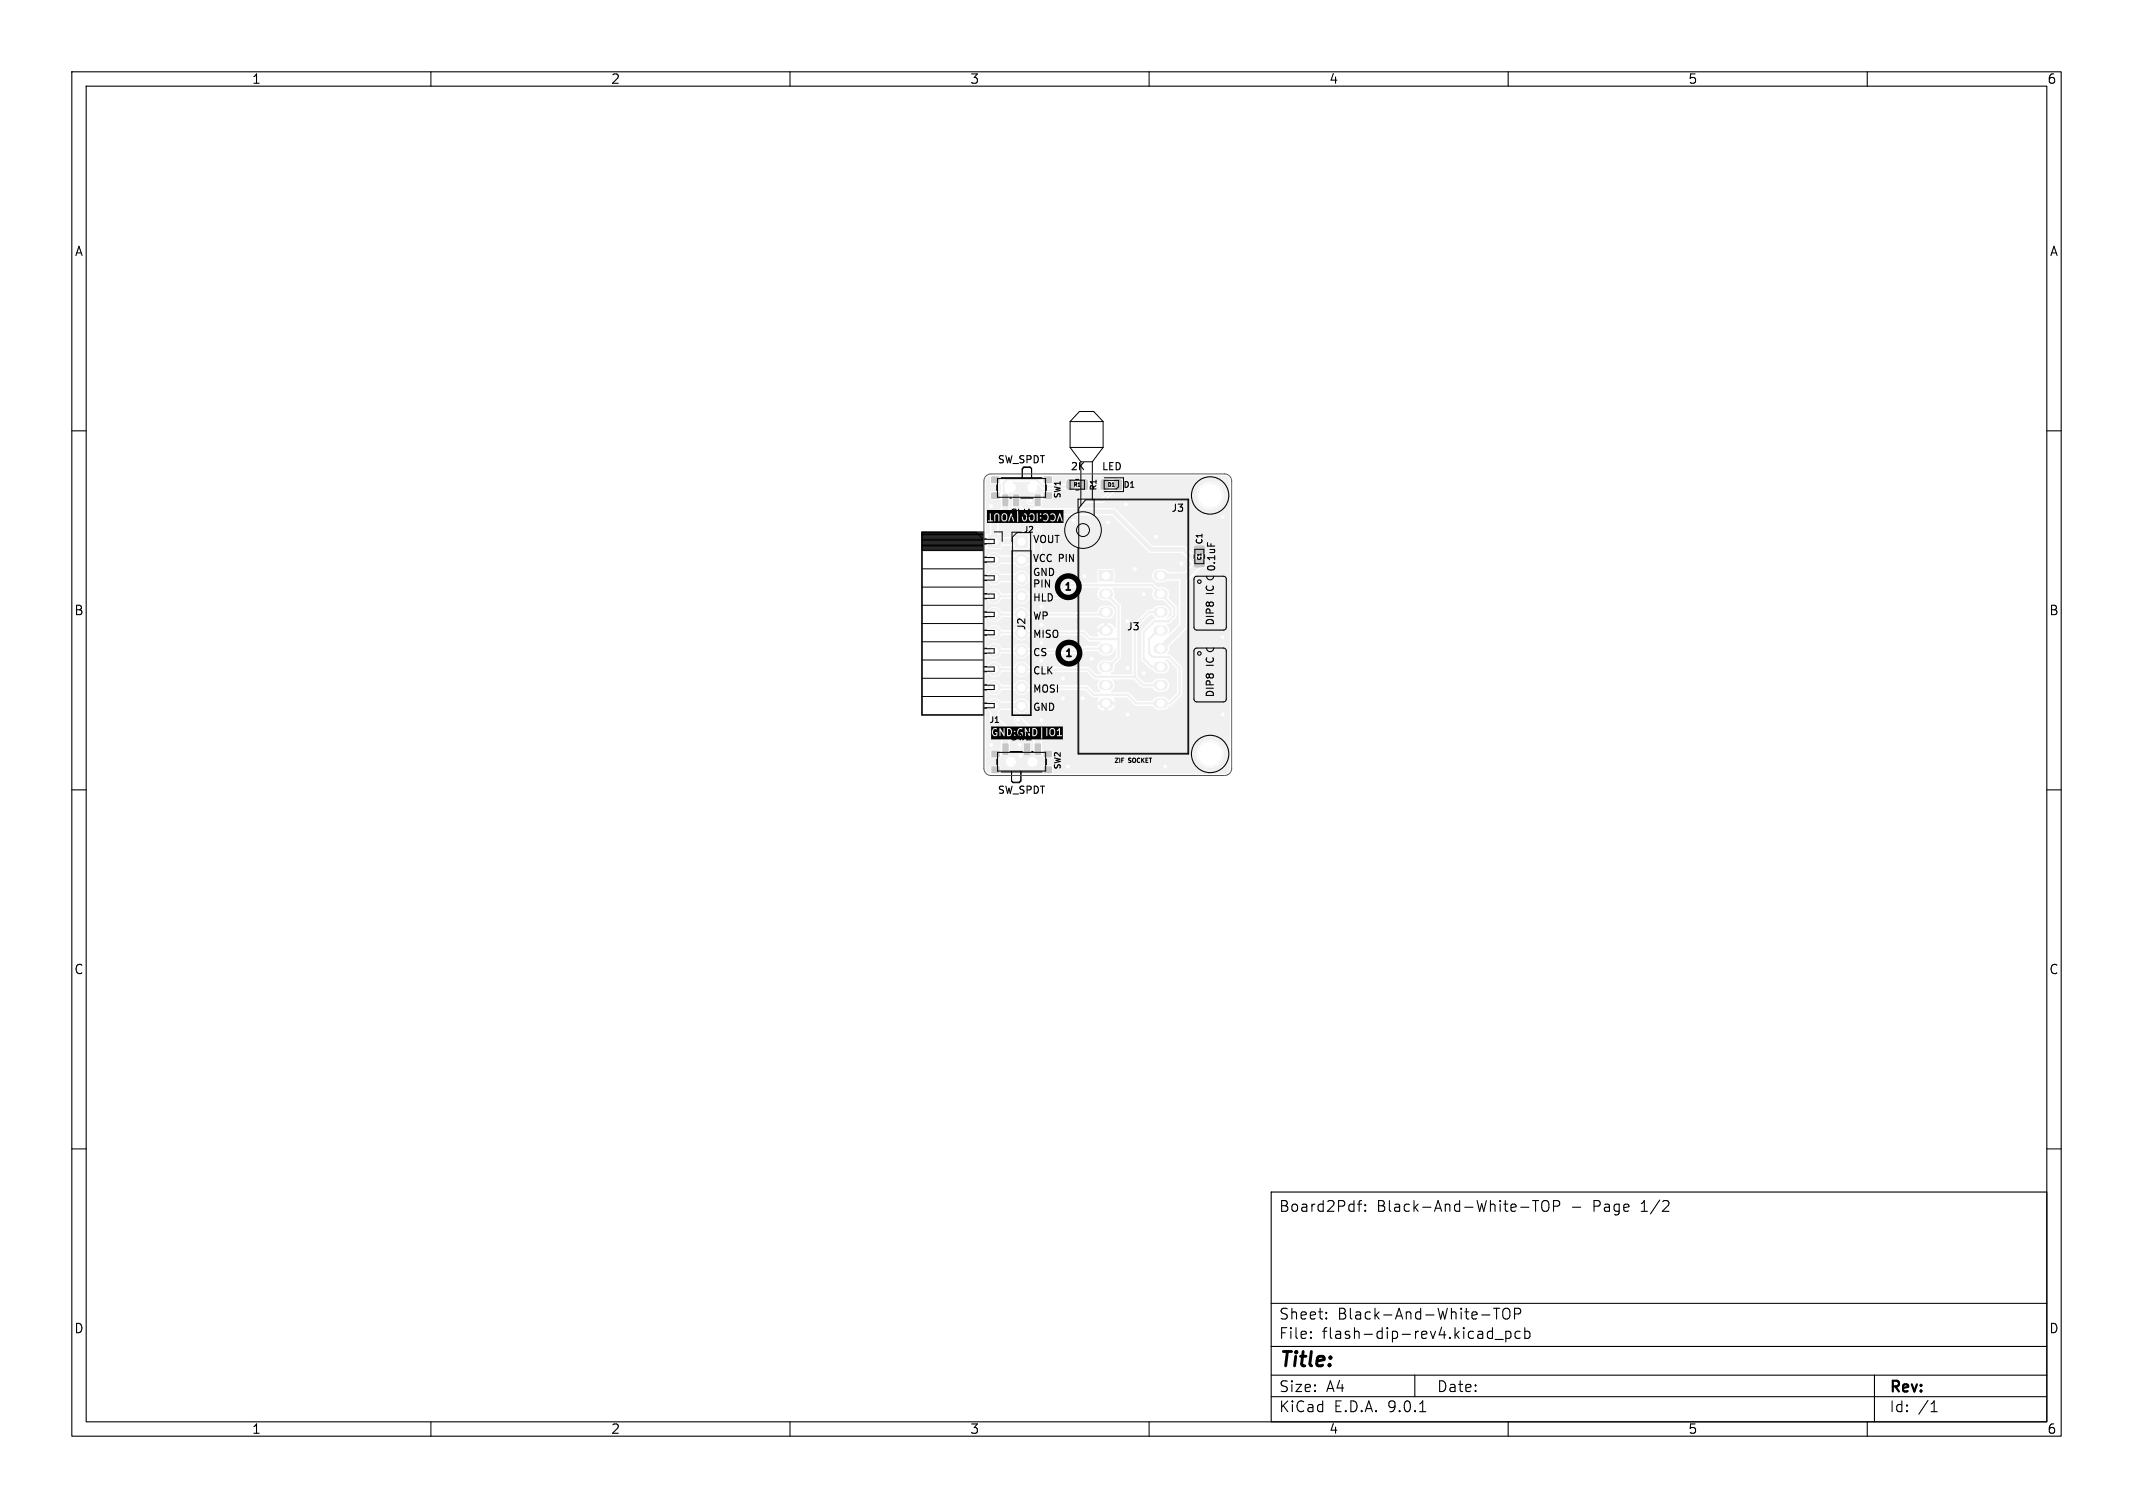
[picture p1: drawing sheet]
<svg xmlns="http://www.w3.org/2000/svg" width="297mm" height="210mm" viewBox="0 0 297 210" stroke-linecap="round" stroke-linejoin="round" font-family="sans-serif">
<g fill="#f0f0f0" stroke="#f0f0f0" stroke-width=".14">
<path d="M155.3 66.9l.6-.1 .3 .2v1l-.2 .2h-.6l-.2-.2z"/>
<path d="M153.4 66.9l.7-.1 .2 .2v1l-.2 .2h-.5l-.3-.2z"/>
<path d="M145.4 68.6h1v.8h-1z"/>
<path d="M145.4 66.4h1v.8h-1z"/>
<path d="M138.1 68.6h1v.8h-1z"/>
<path d="M138.1 66.4h1v.8h-1z"/>
<path d="M144.1 68.9h.7v1.5h-.7z"/>
<path d="M141.1 68.9h.7v1.5h-.7z"/>
<path d="M139.6 68.9h.7v1.5h-.7z"/>
<path d="M153 79.5h2v1.4h-2z"/>
<path d="M137.6 74.6h1.7v1.7h-1.7z"/>
<path d="M166.3 78h1.3l.1 .2v.6l-.2 .2-1.1-.1-.1-.2z"/>
<path d="M166.3 76.1h1.3l.1 .2v.6l-.2 .2-1.1-.1-.1-.2z"/>
<path d="M141.4 74.6h1.7v1.7h-1.7z"/>
<path d="M138.1 104.6h1v.8h-1z"/>
<path d="M138.1 106.8h1v.8h-1z"/>
<path d="M145.4 104.6h1v.8h-1z"/>
<path d="M145.4 106.8h1v.8h-1z"/>
<path d="M139.7 103.6h.6v1.5h-.6z"/>
<path d="M142.6 103.6h.7v1.5h-.7z"/>
<path d="M144.1 103.6h.7v1.5h-.7z"/>
<path d="M148.6 66.9l.7-.1 .3 .2v1l-.2 .2h-.6l-.2-.2z"/>
<path d="M150.5 66.9l.7-.1 .2 .2v1l-.1 .2h-.7l-.2-.2z"/>
<circle cx="138.4" cy="77.9" r=".85"/>
<circle cx="138.4" cy="80.5" r=".85"/>
<circle cx="138.4" cy="83" r=".85"/>
<circle cx="138.4" cy="85.6" r=".85"/>
<circle cx="138.4" cy="88.1" r=".85"/>
<circle cx="138.4" cy="90.6" r=".85"/>
<circle cx="138.4" cy="93.2" r=".85"/>
<circle cx="138.4" cy="95.7" r=".85"/>
<circle cx="138.4" cy="98.3" r=".85"/>
<circle cx="142.2" cy="78" r=".85"/>
<circle cx="142.2" cy="80.5" r=".85"/>
<circle cx="142.2" cy="83.1" r=".85"/>
<circle cx="142.2" cy="85.6" r=".85"/>
<circle cx="142.2" cy="88.1" r=".85"/>
<circle cx="142.2" cy="90.7" r=".85"/>
<circle cx="142.2" cy="93.2" r=".85"/>
<circle cx="142.2" cy="95.8" r=".85"/>
<circle cx="142.2" cy="98.3" r=".85"/>
<circle cx="168.5" cy="69" r="1.7"/>
<circle cx="168.5" cy="105" r="1.7"/>
<circle cx="150.7" cy="69.7" r=".4"/>
<circle cx="143.5" cy="69.7" r=".4"/>
<circle cx="144.5" cy="73.8" r=".4"/>
<circle cx="141.8" cy="100.2" r=".4"/>
<circle cx="157" cy="99.5" r=".4"/>
<circle cx="148.7" cy="106.8" r=".4"/>
<circle cx="170.3" cy="72" r=".4"/>
<circle cx="145" cy="87" r=".4"/>
<circle cx="162.2" cy="106.8" r=".4"/>
<circle cx="145" cy="92" r=".4"/>
<circle cx="170.3" cy="88.7" r=".4"/>
<circle cx="152" cy="91.8" r=".4"/>
<circle cx="150.7" cy="97.3" r=".4"/>
<circle cx="145" cy="89.5" r=".4"/>
<circle cx="156.7" cy="70.3" r=".4"/>
<circle cx="159.2" cy="93.8" r=".4"/>
<circle cx="145" cy="100.2" r=".4"/>
<circle cx="142.1" cy="105.2" r=".4"/>
<circle cx="138" cy="103.8" r=".4"/>
<circle cx="148" cy="94.5" r=".4"/>
<circle cx="138" cy="70.5" r=".4"/>
<circle cx="159.2" cy="82.8" r=".4"/>
<circle cx="154.2" cy="72.8" r=".4"/>
<circle cx="161" cy="74.8" r=".4"/>
<circle cx="149.5" cy="72.5" r=".4"/>
<circle cx="164.5" cy="78.5" r=".4"/>
<circle cx="151" cy="80.3" r=".4"/>
<circle cx="157" cy="93" r=".4"/>
<circle cx="157" cy="86.5" r=".4"/>
<circle cx="148" cy="97.3" r=".4"/>
<circle cx="158" cy="79.3" r=".4"/>
<circle cx="142" cy="103.8" r=".4"/>
<circle cx="145" cy="84.5" r=".4"/>
<circle cx="170.3" cy="99.5" r=".4"/>
</g>
<g fill="none" stroke="#f0f0f0" stroke-width="1.4">
<path d="M153.7 82.7h.6M153.7 85.3h.6M153.7 87.8h.6M153.7 90.3h.6M153.7 92.9h.6M153.7 95.4h.6M153.7 98h.6M161.3 82.7h.6M161.3 85.3h.6M161.3 87.8h.6M161.3 90.3h.6M161.3 92.9h.6"/>
<path d="M161.3 95.4h.6M161.3 98h.6M161.3 80.2h.6"/>
</g>
<path d="M150.9 67.5h2.9M155.7 67.5l-2.3 2.3h-2.7" fill="none" stroke="#f0f0f0" stroke-width=".25"/>
<path d="M149.1 67.5l-.3 .3h-3.6l-.9-1h-4.1l-.5 .5v1.2l.3 .2v1M138.4 83l9 .1 1.6-1.6h11.4l3.1 3.1v1.2l-.7 .7h-2.1l-1.4 1.5v3.8l1.1 1.1h1.2M138.4 88.1h3.8M138.4 93.2h13.1l1 1.1h5.5M142.2 88.1h8.7l.8 .9h4M154 82.7l1.7 1.8v7l-1.3 1.4h-.4M154 90.3h-3l-.4 .4-12.2-.1M154 85.3l-.4 .3h-15.2M158 94.3l1.2 1.1h2.4M161.6 85.3h-1.6l-2 2v7M161.6 87.8h-.4l-1.2 1.2v2l.5 .5h2.3l1.5 1.5v3.6l-1.4 1.4h-4.7l-1.2-1.2h-4.8l-.9-1-12.9-.1" fill="none" stroke="#f0f0f0" stroke-width=".3"/>
<path d="M138.4 77.9l5.4 .1M140 69.7v1.3l-1.6 1.6v2.8h3.8M144.5 69.7l-1 .1M144.5 73.8v3.5M167 78.5l-1.8 1.8h-3.5l-.1-.1M167 75.3v1.3M138.4 80.5h3.8M142.2 98.3h-3.8v1.9l1.6 1.6v2.5M164.7 80.3v6.9l-3.1 3.1M141.7 100.3l2.8 2.7v1.3M142.5 103.8l.5 .5v.5l-.5 .5h-.4" fill="none" stroke="#f0f0f0" stroke-width=".81"/>
<path d="M141.5 69.7v.8l.7 .8h12.8l5.2 5.2h4.5l2 2h.3" fill="none" stroke="#f0f0f0" stroke-width=".61"/>
<g fill="#f0f0f0">
<path d="M141 67.1h2.4l.1 .1a.71 .71 0 0 0-.4 .9 .71 .71 0 0 0 .9 .4 .71 .71 0 0 0 .4-.9l.1-.1 .7 .6h3.1l.5 .3h.6l.4-.2v-1.2l-.2-.4h-1l-.2 .2-.1 .6h-1.6l-.1-.1v-.9l.1-.1h23.8a.75 .75 0 0 1 .7 .7v40a.75 .75 0 0 1-.7 .7h-23.8h-.1v-1l-.2-.1-1.1 .1-.1 1h-.1h-5.7h-.1l-.1-1-1.1-.1-.2 .2v.9a.59 .59 0 0 1-.6-.7v-1h2.7a.7 .7 0 0 0 .7 .8 .7 .7 0 0 0 .8-.8h1.5v.2a.7 .7 0 0 0 1.1 .5 .7 .7 0 0 0 0-1.2 .7 .7 0 0 0-1.1 .5h-1.5l-.1-.1a.7 .7 0 0 0-.7-.5 .7 .7 0 0 0-.7 .6h-2.7v-7.5l.5 .6v1.2l.2 .3 1.4 1.4v2.4l-1.4 .1-.1 .9 .1 .2h1.2l.2-.4 .2 .1h.8l.1-.1 .1-3.5-.1-.3-1.2-1.2h1.8l.2 .4 2.6 2.6 .1 2 .9 .1 .2-.1 .1 .3 .2 .1h1.1l.1-.2v-.5h20v.2a1.9 1.9 0 0 0 2.9 1.5 1.9 1.9 0 0 0 0-3.2 1.9 1.9 0 0 0-2.9 1.5h-20v-.4l-.1-.1h-1.4v-1.5l-.1-.3-3-2.9a.62 .62 0 0 0-.9 .5h-1.8l-.3-.3v-.7l.3-.3h2.1a1.06 1.06 0 0 0 1.5 .2 1.06 1.06 0 0 0 0-1.6 1.06 1.06 0 0 0-1.5 .2l-2.1-.1a1.07 1.07 0 0 0-1.1-.4 1.07 1.07 0 0 0-.8 .8l-.1-.1v-1.8l.1-.1a1.13 1.13 0 0 0 1 .8 1.13 1.13 0 0 0 1.1-.7h1.7a1.11 1.11 0 0 0 1.1 .7 1.11 1.11 0 0 0 1-.7h7.8l1 1h.8l.1 .1-.3 .5h.9v.5h-.9a1.01 1.01 0 0 0 1 .8v-.6h.6v.6l.5-.1 .3-.3 .2-.4h-.9v-.5h.9l-.3-.5 .1-.1h1.8l1.3 1.2h2.2l.1 .1a.96 .96 0 0 0 .7 .5h.8l.3-.1 .5-.5 .3-.1 1.5-1.5v-3.8l-1.6-1.7-.4-.1v-.1a1.08 1.08 0 0 0 .2-1l2.5-2.6 .1-6.5 1.7-1.7 .7-.2 .1-.2v-.8l-.3-.2-.9-.1-1.8-1.7h-4.5l-5.2-5.2-10.2-.1 .1-1h5a.64 .64 0 0 0 .5 .6 .64 .64 0 0 0 .7-.2h2.3l1.2-1.2h11.8v.2a1.9 1.9 0 0 0 2.9 1.5 1.9 1.9 0 0 0 0-3.2 1.9 1.9 0 0 0-2.9 1.5h-11.8l.5-.5h.7l.3-.2 .1-1.2-.3-.4h-.7l-.3 .1-.1 .3v.7l-.4 .4-.1-.1v-1l-.1-.3-.3-.1h-.7l-.3 .6-1.5-.1a.47 .47 0 0 0-.4-.5h-.6l-.4 .2v1.2l.2 .4h1l.3-.6 1.4 .1a.46 .46 0 0 0 .4 .5h.6l.1 .1-.9 .9h-2a.61 .61 0 0 0-.7-.2 .61 .61 0 0 0-.5 .5h-5l.1-.1h1.3l.1-1-.2-.2h-1.1l-.2 .5-.2-.2h-.8l-.2 .4a.68 .68 0 0 0-1 .4 .68 .68 0 0 0 .7 .9l.2-.1a.27 .27 0 0 1 .1 .4h-1.5l-.4-.4v-1.5l-.9-.1-.1 .2-.1 1.5 .1 .3 1.1 1 12.6 .1 5.2 5.1 .3 .1h4.3l1.5 1.5-1.1 1.1h-2.2l-.4-.2a1.94 1.94 0 0 0-1.2-.1 .92 .92 0 0 0-.7 1 .92 .92 0 0 0 .8 .8h.8l.6-.2h1.5v6l-1.1 1.2h-.2a1.2 1.2 0 0 0-.4-1.2l.6-.1 .9-1-.1-1.3-1.1-1.2a1.01 1.01 0 0 0-.7-1.5h-.8l-.7-.7h-5.2h-.1l-.1-1.8-2.1-.1-.2 .2v1.7l-3.9 .1-1.6 1.5h-4.1a1.11 1.11 0 0 0-1-.7 1.11 1.11 0 0 0-1 .7h-1.8a1.08 1.08 0 0 0-1-.7 1.08 1.08 0 0 0-1 .7l-.1-.1v-1.7l.1-.1a1.13 1.13 0 0 0 1.9 .3h2.1a1.07 1.07 0 0 0 1.5 .2 1.07 1.07 0 0 0 0-1.6 1.07 1.07 0 0 0-1.5 .2h-2.1a1.07 1.07 0 0 0-1.1-.5 1.07 1.07 0 0 0-.8 .8l-.1-.1v-1.8l.1-.1a1.12 1.12 0 0 0 1.9 .4h2.1a1.11 1.11 0 0 0 1.8 0h.6l.3-.1 1-1v-3.8a.61 .61 0 0 0-.6-.6 .61 .61 0 0 0-.6 .6v3.3l-.4 .4h-.4a1.1 1.1 0 0 0-1.7-.1h-2.1a1.07 1.07 0 0 0-1.1-.4 1.07 1.07 0 0 0-.8 .8l-.1-.1v-1.3l.3 .2h1.7l.2-.2 .1-.3h1.5l.1 .1v.3l.2 .1h1.7l.2-.1v-1.8l-.1-.2h-1.8l-.2 .1-.1 .3h-1.5l-.2-.4-.4-.1 .1-1.5 1.4-1.4 .1-.3v-1.5l-.1-1a.76 .76 0 0 0 .9-.4 .76 .76 0 0 0-.4-1z"/>
<path d="M158.4 87.4l1.8-1.8a.51 .51 0 0 1 .6 .4v.1l-.3 .1-1.6 1.8v3.9l1.3 1.3 .3 .1a.96 .96 0 0 0 .7 .5h.8a.97 .97 0 0 0 .8-.8 .97 .97 0 0 0-.6-1.1h.1h.3l1.3 1.3v3.3l-1.1 1-.4-.3a1.43 1.43 0 0 0-1.2-.2l-.4 .2-.4 .4h-2l-1.3-1.2-2.4-.1a1.08 1.08 0 0 0 .3-1.5l-.1-.1 .1-.1h2.8l1.2 1.1 1.4 .1h.1a.96 .96 0 0 0 .7 .5h.8a.92 .92 0 0 0 .8-.9 .92 .92 0 0 0-.8-.9 1.43 1.43 0 0 0-1.2 .2l-.4 .4h-1.1l-.9-1z"/>
<path d="M137.3 93.5h.1a1.13 1.13 0 0 0 1 .7 1.13 1.13 0 0 0 1.1-.7h1.7a1.15 1.15 0 0 0 1 .8 1.15 1.15 0 0 0 1.1-.7h8l1 .9 .8 .2a1.09 1.09 0 0 0 .2 1.6l-.9 .1-1.1-1h-8a1.15 1.15 0 0 0-1-.7 1.15 1.15 0 0 0-1.1 .7h-1.7a1.12 1.12 0 0 0-1.1-.7 1.12 1.12 0 0 0-1 .7l-.1-.1z"/>
<path d="M137.3 91l.1-.1a1.13 1.13 0 0 0 1 .8 1.13 1.13 0 0 0 1.1-.7h1.7a1.15 1.15 0 0 0 1 .7 1.15 1.15 0 0 0 1.1-.7h7.4l.5-.3h1.6l.1 .1a.96 .96 0 0 0 .7 .5h.8a1.2 1.2 0 0 0 .9-1l.1 .1v1l-.7 .6h-.2a1.94 1.94 0 0 0-1.2 .1 1 1 0 0 0 .1 1.7l-.1 .1h-.7l-1.1-1h-8.2a1.15 1.15 0 0 0-1-.7 1.15 1.15 0 0 0-1.1 .6h-1.7a1.12 1.12 0 0 0-1.1-.7 1.12 1.12 0 0 0-1 .8l-.1-.1z"/>
<path d="M154.9 81.9h5.3l.3 .2a1.01 1.01 0 0 0 .7 1.5h.9l1 1.2v.8l-.5 .5h-.2a.99 .99 0 0 0 .4-1 .99 .99 0 0 0-.8-.8 1.43 1.43 0 0 0-1.2 .2l-.3 .4-.7 .1-2.1 2.1-.1 6.8h-2.9l-.1-.1 .1-.1a1.05 1.05 0 0 0 .5-1.2l.9-1v-7.1l-1-1.2a1.12 1.12 0 0 0-.2-1.3z"/>
<path d="M137.3 88.4h.1a1.13 1.13 0 0 0 1 .8 1.13 1.13 0 0 0 1.1-.7h1.7a1.15 1.15 0 0 0 1 .7 1.15 1.15 0 0 0 1.1-.7h7.4l.9 .8 1.7 .1-.4 .6h-1.9l-.5 .3h-7.2a1.15 1.15 0 0 0-1-.7 1.15 1.15 0 0 0-1.1 .7h-1.7a1.12 1.12 0 0 0-1.1-.7 1.12 1.12 0 0 0-1 .8l-.1-.1z"/>
<path d="M137.3 85.9l.1-.1a1.13 1.13 0 0 0 1 .8 1.13 1.13 0 0 0 1.1-.7h1.7a1.15 1.15 0 0 0 1 .8 1.15 1.15 0 0 0 1.1-.7h9.8l.4 .1a1.94 1.94 0 0 0 1.2 0 1.05 1.05 0 0 0 .5-.8l.2 .1v1.9l-.1 .1a1.18 1.18 0 0 0-1-.6v.6h-.6v-.6a1.01 1.01 0 0 0-1 .7h.9v.5h-.9l.3 .5-.1 .1h-1l-1-.8h-7.6a1.16 1.16 0 0 0-1-.7 1.16 1.16 0 0 0-1.1 .7h-1.7a1.12 1.12 0 0 0-1.1-.7 1.12 1.12 0 0 0-1 .7l-.1-.1z"/>
<path d="M137.3 83.3h.1a1.13 1.13 0 0 0 1 .8 1.13 1.13 0 0 0 1.1-.7h1.7a1.15 1.15 0 0 0 1 .7 1.15 1.15 0 0 0 1.1-.7h4.2l1.7-1.5h3.9a.99 .99 0 0 0-.3 1 .99 .99 0 0 0 .8 .7l.8 .1 1 .9v.6h-.2v-.2a.92 .92 0 0 0-.8-.7 1.43 1.43 0 0 0-1.3 .2l-.4 .8h-9.4a1.15 1.15 0 0 0-1-.8 1.15 1.15 0 0 0-1.1 .7h-1.7a1.12 1.12 0 0 0-1.1-.7 1.12 1.12 0 0 0-1 .8l-.1-.1z"/>
<path d="M137.5 66.5a.24 .24 0 0 1 .4-.1v.8l.1 .2h1.4v1.1l-1.3-.1-.2 .2v.8l.1 .2h1.3l.1 1.1-1.5 1.6-.1 2-.5 .2v-.1v-7.4z"/>
</g>
<g fill="#fff" stroke="#fff" stroke-width=".14">
<circle cx="168.5" cy="69" r="1.6"/>
<circle cx="168.5" cy="105" r="1.6"/>
<circle cx="150.8" cy="69.7" r=".2"/>
<circle cx="143.5" cy="69.8" r=".2"/>
<circle cx="144.5" cy="73.8" r=".2"/>
<circle cx="141.7" cy="100.3" r=".2"/>
<circle cx="157" cy="99.5" r=".2"/>
<circle cx="148.8" cy="106.7" r=".2"/>
<circle cx="170.2" cy="72" r=".2"/>
<circle cx="145" cy="87" r=".2"/>
<circle cx="162.2" cy="106.7" r=".2"/>
<circle cx="145" cy="92" r=".2"/>
<circle cx="170.2" cy="88.7" r=".2"/>
<circle cx="152" cy="91.7" r=".2"/>
<circle cx="150.7" cy="97.2" r=".2"/>
<circle cx="145" cy="89.5" r=".2"/>
<circle cx="156.8" cy="70.2" r=".2"/>
<circle cx="159.2" cy="93.7" r=".2"/>
<circle cx="145" cy="100.3" r=".2"/>
<circle cx="142.1" cy="105.3" r=".2"/>
<circle cx="138" cy="103.7" r=".2"/>
<circle cx="148" cy="94.5" r=".2"/>
<circle cx="138" cy="70.5" r=".2"/>
<circle cx="159.2" cy="82.8" r=".2"/>
<circle cx="154.2" cy="72.8" r=".2"/>
<circle cx="161" cy="74.8" r=".2"/>
<circle cx="149.5" cy="72.5" r=".2"/>
<circle cx="164.5" cy="78.5" r=".2"/>
<circle cx="151" cy="80.2" r=".2"/>
<circle cx="157" cy="93" r=".2"/>
<circle cx="157" cy="86.5" r=".2"/>
<circle cx="148" cy="97.3" r=".2"/>
<circle cx="158" cy="79.2" r=".2"/>
<circle cx="142" cy="103.7" r=".2"/>
<circle cx="145" cy="84.5" r=".2"/>
<circle cx="170.2" cy="99.5" r=".2"/>
<circle cx="143.7" cy="67.9" r=".45"/>
<circle cx="140.7" cy="67.9" r=".45"/>
<circle cx="154" cy="80.2" r=".5"/>
<circle cx="154" cy="82.7" r=".5"/>
<circle cx="154" cy="85.2" r=".5"/>
<circle cx="154" cy="87.8" r=".5"/>
<circle cx="154" cy="90.3" r=".5"/>
<circle cx="154" cy="92.9" r=".5"/>
<circle cx="154" cy="95.4" r=".5"/>
<circle cx="154" cy="97.9" r=".5"/>
<circle cx="161.6" cy="97.9" r=".5"/>
<circle cx="161.6" cy="95.4" r=".5"/>
<circle cx="161.6" cy="92.9" r=".5"/>
<circle cx="161.6" cy="90.3" r=".5"/>
<circle cx="161.6" cy="87.8" r=".5"/>
<circle cx="161.6" cy="85.2" r=".5"/>
<circle cx="161.6" cy="82.7" r=".5"/>
<circle cx="161.6" cy="80.2" r=".5"/>
<circle cx="138.4" cy="75.4" r=".5"/>
<circle cx="138.4" cy="77.9" r=".5"/>
<circle cx="138.4" cy="80.5" r=".5"/>
<circle cx="138.4" cy="83" r=".5"/>
<circle cx="138.4" cy="85.6" r=".5"/>
<circle cx="138.4" cy="88.1" r=".5"/>
<circle cx="138.4" cy="90.6" r=".5"/>
<circle cx="138.4" cy="93.2" r=".5"/>
<circle cx="138.4" cy="95.7" r=".5"/>
<circle cx="138.4" cy="98.3" r=".5"/>
<circle cx="142.2" cy="75.4" r=".5"/>
<circle cx="142.2" cy="78" r=".5"/>
<circle cx="142.2" cy="80.5" r=".5"/>
<circle cx="142.2" cy="83.1" r=".5"/>
<circle cx="142.2" cy="85.6" r=".5"/>
<circle cx="142.2" cy="88.1" r=".5"/>
<circle cx="142.2" cy="90.7" r=".5"/>
<circle cx="142.2" cy="93.2" r=".5"/>
<circle cx="142.2" cy="95.8" r=".5"/>
<circle cx="142.2" cy="98.3" r=".5"/>
<circle cx="140.7" cy="106.1" r=".45"/>
<circle cx="143.7" cy="106.1" r=".45"/>
</g>
<g fill="#c4c4c4" stroke="#c4c4c4" stroke-width=".14">
<path d="M155.3 66.9l.6-.1 .3 .2v1l-.2 .2h-.6l-.2-.2z"/>
<path d="M153.4 66.9l.7-.1 .2 .2v1l-.2 .2h-.5l-.3-.2z"/>
<path d="M145.4 68.6h1v.8h-1z"/>
<path d="M145.4 66.4h1v.8h-1z"/>
<path d="M138.1 68.6h1v.8h-1z"/>
<path d="M138.1 66.4h1v.8h-1z"/>
<path d="M144.1 68.9h.7v1.5h-.7z"/>
<path d="M141.1 68.9h.7v1.5h-.7z"/>
<path d="M139.6 68.9h.7v1.5h-.7z"/>
<path d="M166.3 78h1.3l.1 .2v.6l-.2 .2-1.1-.1-.1-.2z"/>
<path d="M166.3 76.1h1.3l.1 .2v.6l-.2 .2-1.1-.1-.1-.2z"/>
<path d="M138.1 104.6h1v.8h-1z"/>
<path d="M138.1 106.8h1v.8h-1z"/>
<path d="M145.4 104.6h1v.8h-1z"/>
<path d="M145.4 106.8h1v.8h-1z"/>
<path d="M139.7 103.6h.6v1.5h-.6z"/>
<path d="M142.6 103.6h.7v1.5h-.7z"/>
<path d="M144.1 103.6h.7v1.5h-.7z"/>
<path d="M148.6 66.9l.7-.1 .3 .2v1l-.2 .2h-.6l-.2-.2z"/>
<path d="M150.5 66.9l.7-.1 .2 .2v1l-.1 .2h-.7l-.2-.2z"/>
</g>
<g fill="none" stroke="#000" stroke-width=".75">
<circle cx="148.7" cy="81.7" r="1.5"/>
<circle cx="148.8" cy="91" r="1.5"/>
</g>
<g fill="none" stroke="#000" stroke-width=".15">
<path d="M10 10h277v190h-277zM12 12h273v186h-273zM60 10v2M110 10v2M160 10v2M210 10v2M260 10v2M10 60h2M168.1 75.6v.4M285 60h2M166.4 90.4l.2-.1h3.7l.4 .1v7l-.1 .3-4 .1-.3-.3v-6.8zM166.4 80.4l.2-.1h3.7l.4 .1v7l-.1 .3h-4l-.3-.2v-6.8z"/>
<path d="M168 80.3a.5 .5 0 0 0 .5 .4 .5 .5 0 0 0 .5-.4M168 90.3a.5 .5 0 0 0 .5 .4 .5 .5 0 0 0 .5-.4M10 110h2M138.6 100.6h.4M285 110h2M10 160h2M177 166h108v32h-108zM189 167.7h.6M189.6 167.2l-.3 .1-.1 .1v1.3M190.1 168.6h.1l-.1 .1M190.1 168.6h-.1l.1 .1M190.1 167.8v.1"/>
<path d="M190.1 168.6v.1M190.1 167.8h.1l-.1 .1M190.1 167.8h-.1l.1 .1M211.7 168.1h1.2M213.4 167.2h.8M213.8 167.2v1.5M214.9 167.3a.5 .5 0 0 1 .5-.1 .5 .5 0 0 1 .3 .5v.5a.5 .5 0 0 1-.5 .5 .5 .5 0 0 1-.5-.5v-.5zM216.3 168h.6a.41 .41 0 0 0 .3-.4 .41 .41 0 0 0-.3-.4h-.6v1.5M232.2 167.3a.41 .41 0 0 1 .1 .5l-.8 .9h.9M285 160h2M60 198v2M110 198v2"/>
<path d="M160 198v2M177 194.5h108M177 191.5h108M177 187.5h108M177 181.5h108M182.5 186.3h.1l-.1 .1M182.5 186.3v.1M182.5 185.5v.1M182.5 185.5h.1l-.1 .1M184.7 183.6v.1M184.7 183.6h-.1l.1 .1M184.7 182.8v.1"/>
<path d="M184.7 182.8h-.1l.1 .1M197 191.5v3M197.7 196.6h.8M206.3 183.1h1.2M207.2 186.3l.2 .1 .4-.1M207.2 185.5l.2-.1 .4 .1M207.8 184.9v1.5M208 182.2h.8M208.2 186.5h1.1M208.4 182.2v1.5M209.5 182.3a.5 .5 0 0 1 .5-.1 .5 .5 0 0 1 .2 .5v.5a.5 .5 0 0 1-.5 .5 .5 .5 0 0 1-.5-.5v-.5zM209.7 185.5l.4-.1 .3 .3v.4l-.2 .2-.1 .1-.4-.1"/>
<path d="M209.7 185.4v1.5M210 198v2M210.9 183h.6a.41 .41 0 0 0 .3-.4 .41 .41 0 0 0-.3-.4h-.6v1.5M211.7 185.5l-.5-.1-.2 .3v.4l.1 .2 .1 .1 .5-.1M212.3 185.5l.4-.1 .3 .3v.4l-.1 .2-.2 .1-.4-.1M212.3 184.9v1.5M260 198v2M261 191.5v6.5M268.9 196.6h.8M269 195.5l.3-.4v1.5"/>
<circle cx="168.5" cy="69" r="2.6"/>
<circle cx="167" cy="91" r=".25"/>
<circle cx="167" cy="81" r=".25"/>
<circle cx="168.5" cy="105" r="2.6"/>
</g>
<path d="M139.6 71.7l.2-.1 .3 .1v.5l-.2 .3-.3-.1zM143.4 71.7l.2-.1 .3 .1v.5l-.2 .3-.3-.1zM137.4 71h10.7v1.8h-10.7v-.3l.2 .1h.6v-.1h-.2v-.8h.4v.9h.2v-.8l.1-.2 .3 .2 .1 .8h.1v-.7h.2l.1 .5 .1 .2 .8-.1 .1 .1 .3-.8 .3 .8 .1-.1-.4-1-.4 1h-.3l.2-.3v-.3l-.1-.3-.3-.1h-.3l-.2 .4h-.2l-.1-.3-.2-.1h-.3l-.2 .2h-.4v-.2h-.1l-.1 1h-.4v-1.3h4.2l.1 1.5h.1v-.8h.5l.1 .6 .3 .1 .3-.2v-.5h.2l.1 .5 .2 .2h.3l.2-.2 .1-.2v-.3l-.2-.4h.4v1l.1 .1 .1-.5h.3l.1 .1 .1-.1-.1-.1-.4 .1v-.5h.3l.1 .1 .3-.1 .1 .1a.29 .29 0 0 1 .5 .1 .37 .37 0 0 1 0 .5 .37 .37 0 0 1-.4 .1h-.2l.1 .2h.5l.2-.5-.1-.5 .4 .1a.29 .29 0 0 1 .5 .1 .37 .37 0 0 1 0 .5 .37 .37 0 0 1-.4 .1l-.1 .1 .2 .1 .3-.1 .5 .1 .3-.8 .2 .8h.2l-.4-1.1-.4 1h-.4l.2-.2v-.3l-.1-.4-.3-.1-.4 .1h-.3l-.3-.1-.4 .1h-.2l-.1-.1-.1 .1h-.3l-.1-.1h-.1h-.8l-.2 .1-.1 .3h-.2l-.1-.3-.3-.1-.2 .1-.1 .3h-.5l-.1-.8-.1 .1h-4.2zM140.4 101.5a.42 .42 0 0 1 .4 .5 .42 .42 0 0 1-.4 .4zM143.9 101.5a.42 .42 0 0 1 .4 .5 .42 .42 0 0 1-.4 .4zM146.3 101.6l.1-.1 .3 .1 .1 .5-.2 .3-.3-.1zM138 101.2h10v1.8h-10v-1.1h.1l.1 .5 .3 .1 .4-.1v-.4h-.4l.2 .1v.2a.41 .41 0 0 1-.4-.4 .41 .41 0 0 1 .5-.4h.4v1h.1v-.8l.4 .8h.2v-1h.3l.1 1 .5-.1h.4l.1 .1h.1l-.1-.2-.1 .1h-.4l.1-.5h.3l.1 .1 .1-.1h.2l.1 .5 .3 .1 .4-.1-.1-.4h-.2l.2 .1-.1 .2a.41 .41 0 0 1-.4-.4 .41 .41 0 0 1 .5-.4h.4v1h.1v-.8l.5 .8h.1v-1h.3l.1 1h.4l.2-.3v-.5l-.4-.3h-.7v.8l-.5-.8-.1 .1-.8-.1-.3 .5h-.2l-.1-.1-.4 .1-.1-.3-.3-.2-.6 .1-.1-.1-.1 .8-.4-.8h-.9l-.3 .5h-.1v-.5h7v1.5l.1-.1v-1.3h.6v1h.1v-.7h.3l.1 .6 .2 .1h.2l.3-.2v-.6l.4 .1 .1-.1v.7h-.2v.1h.7l-.3-.1-.1-1-.3 .3h-.3l-.1-.3h-.4l-.2 .2-.1 .2h-.3v-.4l-.7 .1v-.2l-.1 .1h-7z" fill="#000"/>
<path d="M148.5 82.2h.5M148.6 91.4h.5" fill="none" stroke="#000" stroke-width=".25"/>
<g fill="none" stroke="#000" stroke-width=".14">
<path d="M149 58.7v3.6M149 58.7l1.3-1.4h2l1.3 1.4M149 58.7h4.6M153.6 58.7v3.6M128.3 74.1h8.7v25.5h-8.7zM128.3 74.2h8.7M128.3 74.3h8.7M128.3 74.4h8.7M128.3 74.5h8.7M128.3 74.7h8.7M128.3 74.8h8.7M128.3 74.9h8.7"/>
<path d="M128.3 75h8.7M128.3 75.1h8.7M128.3 75.3h8.7M128.3 75.4h8.7M128.3 75.5h8.7M128.3 75.6h8.7M128.3 75.7h8.7M128.3 75.8h8.7M128.3 76h8.7M128.3 76.1h8.7M128.3 76.2h8.7M128.3 76.3h8.7"/>
<path d="M128.3 76.4h8.7M128.3 76.6h8.7M128.3 76.7h8.7M128.3 79.2h8.7M128.4 74.1h7.5l1 1v24.4h-8.5zM136.9 75.1h1.5v.6h-1.5M136.9 77.6h1.5v.6h-1.5M137 75h.3M137 75.8h.3M137 77.6h.4M137 78.3h.4M138.4 74.1h1.1v1.3"/>
<path d="M138.8 67.5v.8M138.9 66.7h6.7v2.6h-6.7zM139.4 66.5h5.7M140.6 69.4h.2M140.9 76.7h2.7v22.9h-2.7zM141.6 74.2h1.9v25.4h-2.5v-24.8zM142.1 69.4h1.7M142.2 74.1h-1.3v1.3M142.3 65.2v1.5M143.6 65.2v1.4M145.7 67.5v.8M149 66.9h2v1.2h-2z"/>
<path d="M149 62.3l1.5 2M149 62.3h4.6M149.8 66.8h.4M149.8 68.2h.4M150.1 71.4v-1.9h15.4v35.5h-15.4v-28.7M150.5 64.3h1.6M150.5 64.3v6.1M151.1 69.6h14.3v35.3h-15.2v-34.1zM152.1 64.3v5.3M152.4 69.5v2.3M153.6 62.3l-1.5 2M153.7 66.5h2.7v2h-2.7"/>
<path d="M153.7 66.9h2v.9l-.2 .3h-1.8zM166.3 77.2v.6M166.4 76.5h1.2v2h-1.2zM167.7 77.2v.6M128.3 81.8h8.7M128.3 84.3h8.7M128.3 86.8h8.7M128.3 89.4h8.7M128.3 91.9h8.7M128.3 94.5h8.7M128.3 97h8.7M136.9 80.2h1.5v.6h-1.5"/>
<path d="M136.9 82.7h1.5v.6h-1.5M136.9 85.3h1.5v.6h-1.5M136.9 87.8h1.5v.6h-1.5M136.9 90.3h1.5v.6h-1.5M136.9 92.9h1.5v.6h-1.5M136.9 95.4h1.5v.6h-1.5M136.9 98h1.5v.6h-1.5M137 80.1h.4M137 80.8h.4M137 82.7h.4M137 83.4h.4M137 85.2h.4"/>
<path d="M137 85.9h.4M137 87.7h.4M137 88.5h.4M137 90.3h.4M137 91h.4M137 92.8h.4M137 93.5h.4M137 95.4h.4M137 96.1h.4M137 97.9h.4M137 98.6h.4M138.8 105.7v.8"/>
<path d="M138.9 104.8h6.7v2.6h-6.7zM139.4 107.5h5.7M140.6 104.7h1.8M142.1 107.4v1.4l-.1 .2h-1l-.1-.2v-1.4M142.1 108.7l-.2 .2h-.9l-.1-.2M143.6 104.7h.3M145.7 105.7v.8"/>
<circle cx="150.8" cy="73.8" r="2.55"/>
<circle cx="150.8" cy="73.8" r=".9"/>
</g>
<path d="M137.3 66.3l.3-.2 .4-.1h32.5a1 1 0 0 1 1 1v40a1 1 0 0 1-1 1h-32.5a1 1 0 0 1-1-1v-40l.1-.4z" fill="none" stroke="#575757" stroke-width=".14"/>
<text font-size="2.8" x="178" y="190.9">Title:</text>
<g font-size="2.1">
<text x="178" y="169">Board2Pdf:</text>
<text x="191.7" y="169">Black-And-White-TOP</text>
<text x="218.8" y="169">-</text>
<text x="222" y="169">Page</text>
<text x="228.7" y="169">1/2</text>
<text x="178" y="184">Sheet:</text>
<text x="186.2" y="184">Black-And-White-TOP</text>
<text x="178" y="186.7">File:</text>
<text x="184.1" y="186.7">flash-dip-rev4.kicad_pcb</text>
<text x="178" y="196.9">KiCad</text>
<text x="178" y="194.1">Size:</text>
<text x="184.7" y="194.1">A4</text>
<text x="185.7" y="196.9">E.D.A.</text>
<text x="193.3" y="196.9">9.0.1</text>
<text x="200" y="194.1">Date:</text>
<text x="263" y="194.3">Rev:</text>
<text x="263" y="196.9">Id:</text>
<text x="267.1" y="196.9">/1</text>
</g>
<g font-size="1.8">
<text x="35" y="11.9">1</text>
<text x="85" y="11.9">2</text>
<text x="135" y="11.9">3</text>
<text x="185" y="11.9">4</text>
<text x="235" y="11.9">5</text>
<text x="285" y="11.9">6</text>
<text x="10.3" y="35.9">A</text>
<text x="285.4" y="35.9">A</text>
<text x="10.3" y="85.9">B</text>
<text x="285.3" y="85.9">B</text>
<text x="10.3" y="135.9">C</text>
<text x="285.3" y="135.9">C</text>
<text x="10.3" y="185.9">D</text>
<text x="285.3" y="185.9">D</text>
<text x="35" y="199.9">1</text>
<text x="85" y="199.9">2</text>
<text x="135" y="199.9">3</text>
<text x="185" y="199.9">4</text>
<text x="235" y="199.9">5</text>
<text x="285" y="199.9">6</text>
</g>
<g font-size="1.4">
<text x="138.8" y="64.7">SW_SPDT</text>
<text x="149" y="65.7">2K</text>
<text x="153.3" y="65.7">LED</text>
<text x="163" y="71.5">J3</text>
<text x="140.6" y="72.2">SW1</text>
<text x="143.8" y="75.7">VOUT</text>
<text x="143.8" y="78.5">VCC PIN</text>
<text x="143.8" y="80.4">GND</text>
<text x="143.8" y="82">PIN</text>
<text x="143.8" y="83.8">HLD</text>
<text x="148" y="82.6">1</text>
<text x="169.2" y="82.8" transform="rotate(-90 169.2 82.8)">IC</text>
<text x="169.4" y="79.7" transform="rotate(-90 169.4 79.7)">0.1uF</text>
<text x="143" y="87.9" transform="rotate(-90 143 87.9)">J2</text>
<text x="143.8" y="86.4">WP</text>
<text x="143.8" y="88.9">MISO</text>
<text x="156.8" y="88">J3</text>
<text x="169.2" y="87.2" transform="rotate(-90 169.2 87.2)">DIP8</text>
<text x="143.8" y="94">CLK</text>
<text x="143.8" y="91.4">CS</text>
<text x="148.1" y="91.8">1</text>
<text x="169.2" y="92.8" transform="rotate(-90 169.2 92.8)">IC</text>
<text x="143.8" y="96.5">MOSI</text>
<text x="143.8" y="99.1">GND</text>
<text x="169.2" y="97.2" transform="rotate(-90 169.2 97.2)">DIP8</text>
<text x="140.6" y="103.3">SW2</text>
<text x="138.8" y="110.8">SW_SPDT</text>
</g>
<g font-size="1.1">
<text x="147.9" y="69.5" transform="rotate(-90 147.9 69.5)">SW1</text>
<text x="152.9" y="68.4" transform="rotate(-90 152.9 68.4)">R1</text>
<text x="156.3" y="68.1">D1</text>
<text x="142.4" y="74.4">J2</text>
<text x="167.6" y="75.9" transform="rotate(-90 167.6 75.9)">C1</text>
<text x="137.7" y="100.9">J1</text>
<text x="147.9" y="107.3" transform="rotate(-90 147.9 107.3)">SW2</text>
</g>
<g font-size=".8">
<text x="155.1" y="106.3">ZIF</text>
<text x="157.1" y="106.3">SOCKET</text>
</g>
<g font-size=".7">
<text x="149.4" y="67.9">R1</text>
<text x="154.2" y="67.9">D1</text>
<text x="167.4" y="78.1" transform="rotate(-90 167.4 78.1)">C1</text>
</g>
</svg>
